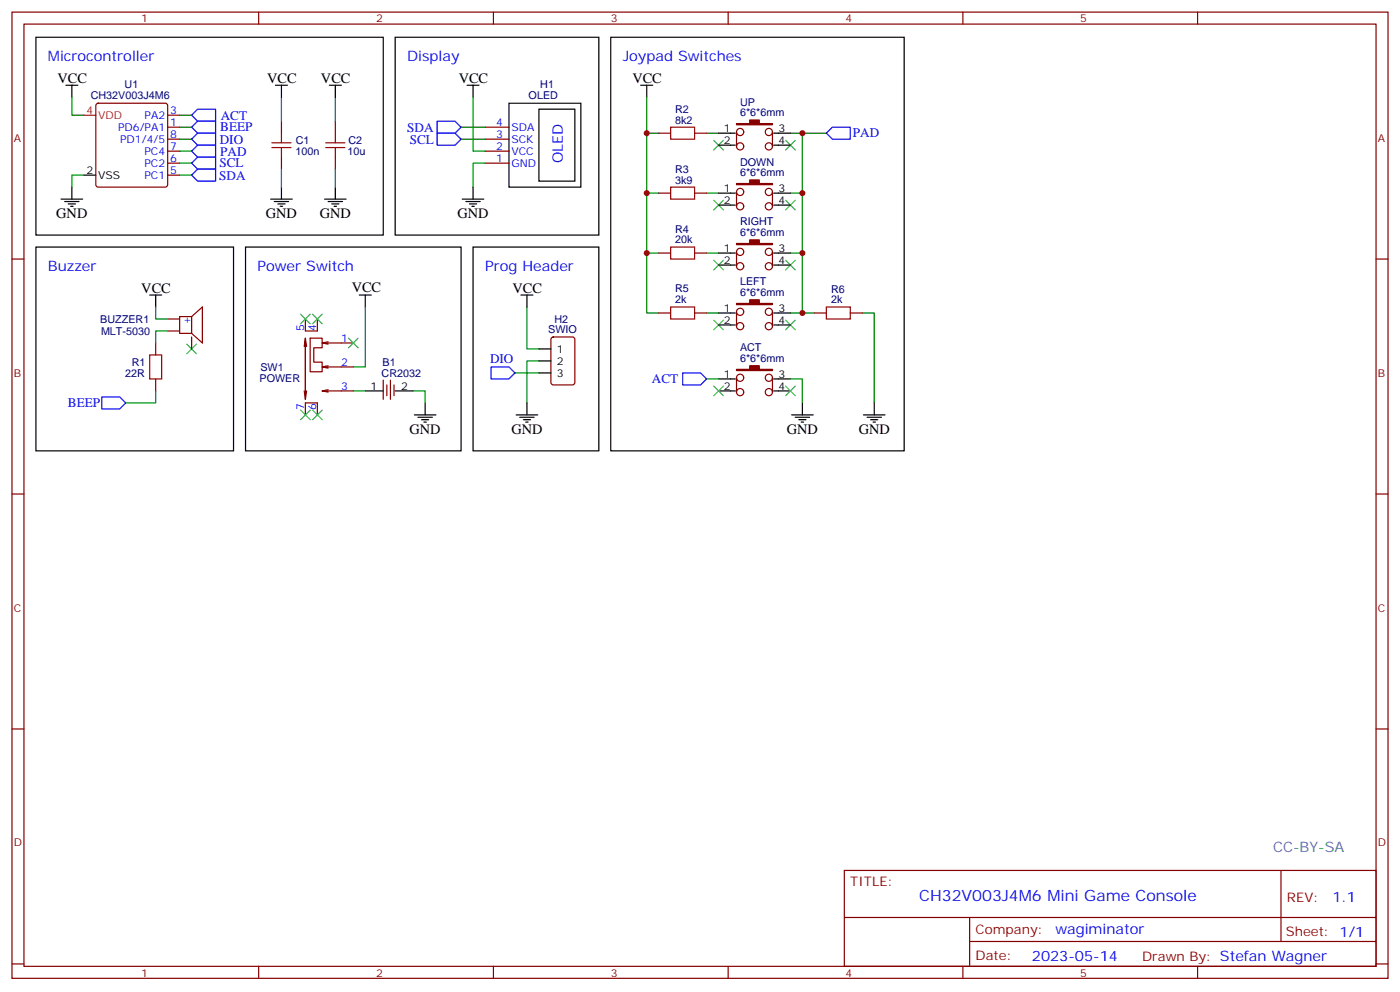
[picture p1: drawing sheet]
<svg xmlns="http://www.w3.org/2000/svg" width="412mm" height="292mm" viewBox="0 0 412 292" stroke-linecap="round" stroke-linejoin="round" font-family="sans-serif">
<g fill="none" stroke="#870000" stroke-width=".35">
<path d="M3.5 3.6h405.4v284.3h-405.4zM7.1 7.1h398.2v277.3h-398.2zM76.2 3.6v3.5M145.3 3.6v3.5M214.5 3.6v3.5M283.6 3.6v3.5M352.8 3.6v3.5M28.5 30.6l.4-.2h19.8l.5 .2 .2 .5v23.3l-.2 .5-.5 .2h-19.8l-.5-.3-.2-.4v-23.3zM49.4 37.4h3.5M49.4 33.9h3.5M82.9 35.7v3.5M98.8 35.7v3.5"/>
<path d="M142.9 37.4h7M194 39.2h3.6M204.6 39.2h3.5M217 38.8v4.3M227.5 38.8v4.3M49.4 51.5h3.5M49.4 48h3.5M49.4 44.5h3.5M49.4 41h3.5M82.9 46.2v3.6M98.8 46.2v3.6M142.9 48h7"/>
<path d="M142.9 44.5h7M142.9 41h7M194 56.8h3.6M204.6 56.8h3.5M217 56.5v4.2M227.5 56.5v4.2M3.5 76.2h3.6M194 74.5h3.6M204.6 74.5h3.5M217 74.1v4.3M219.1 74.1a1.06 1.06 0 0 0-1.5-.9 1.06 1.06 0 0 0-.3 1.7 1.06 1.06 0 0 0 1.7-.4l.1-.4M227.5 74.1a1.06 1.06 0 0 1-1.4 1 1.06 1.06 0 0 1-.3-1.8 1.06 1.06 0 0 1 1.7 .5v4.6"/>
<path d="M405.3 76.2h3.6M49.4 93.9h3.5M49.4 97.4h3.5M56.4 93.2l3.2-2.9v10.6l-3.2-2.8M56.4 93.2v4.9M56.4 99.2v3.5M56.4 93.2h-3.5v4.9h3.5M90 93.9v3.5h3.5v-3.5M90 99.5l.3 2.5M91.4 99.5h3.5v2.8h-2.5v4.3h2.5v2.8h-3.5zM162.5 99.4l.5-.2h5.6l.7 .4v13l-.4 .6-5.9 .1-.7-.5v-12.9zM194 92.1h3.6"/>
<path d="M204.6 92.1h3.5M217 91.8v4.2M219.1 96a1.06 1.06 0 0 0-1.5-1 1.06 1.06 0 0 0-.3 1.8 1.06 1.06 0 0 0 1.7-.5l.1-.3M227.5 91.8v4.2a1.06 1.06 0 0 0-1.4-1 1.06 1.06 0 0 0-.3 1.8 1.06 1.06 0 0 0 1.7-.5v-.3M239.9 92.1h3.5M250.5 92.1h3.5M45.9 100.9v3.6M45.9 111.5v3.5M89.6 102l.4-2.5v15.5M89.6 115l.4 2.5M90 100.9v16.6l.3-2.5M96.7 100.6l-1.8 .3"/>
<path d="M96.7 107.6l-1.8 .4M96.7 114.7l-1.8 .3M104.1 100.9h-9.2l1.8 .4M104.1 108h-9.2l1.8 .3M104.1 115h-9.2l1.8 .4M112.9 111.9v5.6M113.9 113.3v3.2M115 111.9v5.6M116.1 113.3v3.2M217 111.2v4.2M219.1 111.2a1.06 1.06 0 0 0-1.5-1 1.06 1.06 0 0 0-.3 1.7 1.06 1.06 0 0 0 1.7-.4l.1-.3M227.5 111.2a1.06 1.06 0 0 1-1.4 .9 1.06 1.06 0 0 1-.3-1.7 1.06 1.06 0 0 1 1.7 .4v4.6"/>
<path d="M90 122.1v-3.5h3.5v3.5M3.5 145.4h3.6M405.3 145.4h3.6M3.5 214.5h3.6M405.3 214.5h3.6M248.7 256.2h156.6v28.2h-156.6zM377.3 256.2v20.9M248.7 270h156.5M285.6 277.1h119.6M285.6 270v14.1M3.5 283.7h3.6M76.2 284.4v3.5"/>
<path d="M145.3 284.4v3.5M214.5 284.4v3.5M283.6 284.4v3.5M352.8 284.4v3.5M405.3 283.7h3.6"/>
<circle cx="218" cy="38.8" r="1.06"/>
<circle cx="226.5" cy="38.8" r="1.06"/>
<circle cx="218" cy="56.5" r="1.06"/>
<circle cx="218" cy="43.1" r="1.06"/>
<circle cx="226.5" cy="43.1" r="1.06"/>
<circle cx="226.5" cy="56.5" r="1.06"/>
<circle cx="218" cy="60.7" r="1.06"/>
<circle cx="218" cy="78.4" r="1.06"/>
<circle cx="226.5" cy="78.4" r="1.06"/>
<circle cx="226.5" cy="60.7" r="1.06"/>
<circle cx="218" cy="91.8" r="1.06"/>
<circle cx="226.5" cy="91.8" r="1.06"/>
<circle cx="218" cy="115.4" r="1.06"/>
<circle cx="226.5" cy="115.4" r="1.06"/>
</g>
<g fill="none" stroke="#000" stroke-width=".35">
<path d="M10.6 11h102.3v58.2h-102.3zM116.4 11h60v58.2h-60zM179.9 11h86.4v121.7h-86.4zM19.4 25.1h3.5M21.2 25.1v3.5M81.1 25.1h3.6M82.9 25.1v3.5M97 25.1h3.5M98.8 25.1v3.5M137.6 25.1h3.5M139.3 25.1v3.5M149.9 30.4h21.2v24.7h-21.2z"/>
<path d="M158.7 32.1h10.6v21.2h-10.6zM188.7 25.1h3.6M190.5 25.1v3.5M211.7 39.2h4.9M227.9 39.2h4.9M18 58.6h6.3M19 59.3h4.3M21.2 55.1v3.5M24.7 51.5h3.5M79.7 58.6h6.4M80.8 59.3h4.2M82.9 55.1v3.5"/>
<path d="M95.6 58.6h6.4M96.7 59.3h4.2M98.8 55.1v3.5M136.2 58.6h6.3M137.2 59.3h4.3M139.3 55.1v3.5M211.7 56.8h4.9M211.7 42.7h4.9M227.9 56.8h4.9M227.9 42.7h4.9M10.6 72.7h58.2v60h-58.2zM20.1 60h2.1"/>
<path d="M20.8 60.7h.7M72.3 72.7h63.5v60h-63.5zM81.8 60h2.2M82.5 60.7h.8M97.7 60h2.1M98.4 60.7h.7M138.3 60h2.1M139 60.7h.7M139.3 72.7h37.1v60h-37.1zM211.7 74.5h4.9M211.7 78h4.9M211.7 60.4h4.9"/>
<path d="M227.9 74.5h4.9M227.9 78h4.9M227.9 60.4h4.9M44.1 86.8h3.5M45.9 86.8v3.5M105.8 86.8h3.6M107.6 86.8v3.5M153.5 86.8h3.5M155.2 86.8v3.5M211.7 92.1h4.9M211.7 95.6h4.9M227.9 92.1h4.9"/>
<path d="M227.9 95.6h4.9M107.6 115h5.3M116.4 115h5.3M125.2 118.6v3.5M155.2 118.6v3.5M158.7 109.7h3.6M158.7 102.7h3.6M158.7 106.2h3.6M211.7 115h4.9M211.7 111.5h4.9M227.9 115h4.9M227.9 111.5h4.9"/>
<path d="M236.4 118.6v3.5M257.5 118.6v3.5M122.1 122.1h6.3M123.1 122.8h4.3M124.2 123.5h2.1M124.9 124.2h.7M152 122.1h6.4M153.1 122.8h4.2M154.2 123.5h2.1M154.9 124.2h.7M233.2 122.1h6.3M234.2 122.8h4.3"/>
<path d="M235.3 123.5h2.1M236 124.2h.7M254.4 122.1h6.3M255.4 122.8h4.2M256.5 123.5h2.1M257.2 124.2h.7"/>
</g>
<path d="M24.7 33.9h3.5" fill="none" stroke="#f00" stroke-width=".35"/>
<path d="M56.4 37.4l1.8-1.7h5.3v3.5h-5.3zM56.4 33.9l1.8-1.8h5.3v3.6h-5.3zM128.8 35.7h5.3l1.7 1.7-1.7 1.8h-5.3zM128.8 39.2h5.3l1.7 1.8-1.7 1.7h-5.3zM243.4 39.2l1.8-1.8h5.3v3.6h-5.3zM56.4 48l1.8-1.8h5.3v3.6h-5.3zM56.4 41l1.8-1.8h5.3v3.5h-5.3zM56.4 44.5l1.8-1.8h5.3v3.5h-5.3zM58.2 49.8h5.3v3.5h-5.3l-1.8-1.8zM30 116.8h5.3l1.7 1.8-1.7 1.7h-5.3zM144.6 108h5.3l1.8 1.7-1.8 1.8h-5.3zM201.1 109.7h5.3l1.7 1.8-1.7 1.8h-5.3z" fill="none" stroke="#00f" stroke-width=".35"/>
<g fill="none" stroke="#008700" stroke-width=".35">
<path d="M21.2 28.6v5.3h3.5M52.9 37.4h3.5M52.9 33.9h3.5M82.9 28.6v7.1M98.8 28.6v7.1M135.8 37.4h7.1M139.3 28.6v15.9h3.6M190.5 28.6v63.5h3.5M190.5 39.2h3.5M208.1 39.2h3.6M232.8 39.2h10.6M236.4 39.2v52.9h-3.6"/>
<path d="M24.7 51.5h-3.5v3.6M52.9 51.5h3.5M52.9 48h3.5M52.9 41h3.5M52.9 44.5h3.5M82.9 49.8v5.3M98.8 49.8v5.3M135.8 41h7.1M142.9 48h-3.6v7.1M190.5 56.8h3.5M208.1 56.8h3.6M232.8 56.8h3.6"/>
<path d="M190.5 74.5h3.5M208.1 74.5h3.6M232.8 74.5h3.6M45.9 90.3v3.6h3.5M49.4 97.4h-3.5v3.5M107.6 90.3v17.7h-3.5M155.2 90.3v12.4h3.5M208.1 92.1h3.6M236.4 92.1h3.5M254 92.1h3.5v26.5M45.9 115v3.6h-8.9M104.1 115h3.5"/>
<path d="M121.7 115h3.5v3.6M151.7 109.7h7M158.7 106.2h-3.5v12.4M208.1 111.5h3.6M232.8 111.5h3.6v7.1"/>
</g>
<g fill="none" stroke="#3c3" stroke-width=".35">
<path d="M210.3 58.9l2.8 2.9M210.3 41.3l2.8 2.8M213.1 58.9l-2.8 2.9M213.1 41.3l-2.8 2.8M231.4 41.3l2.8 2.8M231.4 58.9l2.8 2.9M234.2 41.3l-2.8 2.8M234.2 58.9l-2.8 2.9M210.3 76.6l2.8 2.8M213.1 76.6l-2.8 2.8M231.4 76.6l2.8 2.8M234.2 76.6l-2.8 2.8"/>
<path d="M88.5 92.5l2.9 2.8M91.4 92.5l-2.9 2.8M92.1 92.5l2.8 2.8M94.9 92.5l-2.8 2.8M102.7 99.5l2.8 2.8M105.5 99.5l-2.8 2.8M210.3 94.2l2.8 2.8M213.1 94.2l-2.8 2.8M231.4 94.2l2.8 2.8M234.2 94.2l-2.8 2.8M55 101.3l2.9 2.8M57.9 101.3l-2.9 2.8"/>
<path d="M210.3 113.6l2.8 2.9M213.1 113.6l-2.8 2.9M231.4 113.6l2.8 2.9M234.2 113.6l-2.8 2.9M88.5 120.7l2.9 2.8M91.4 120.7l-2.9 2.8M92.1 120.7l2.8 2.8M94.9 120.7l-2.8 2.8"/>
</g>
<g fill="none" stroke="#a10000" stroke-width=".35">
<path d="M82.9 39.2v2.8M98.8 39.2v2.8M197.6 37.4h7v3.6h-7zM80.1 43.4h5.6M80.1 42h5.6M82.9 43.4v2.8M96 43.4h5.6M96 42h5.6M98.8 43.4v2.8M197.6 55.1h7v3.5h-7zM197.6 72.7h7v3.5h-7zM197.6 90.3h7v3.6h-7z"/>
<path d="M243.4 90.3h7.1v3.6h-7.1zM44.1 104.5h3.5v7h-3.5z"/>
</g>
<g fill="#870000" stroke="#870000" stroke-width=".35">
<path d="M217 89.3h3.8v-1.1h2.9v1.1h3.8v.3h-10.5z"/>
<path d="M217 71.6h3.8v-1h2.9v1h3.8v.4h-10.5z"/>
<path d="M217 54h3.8v-1h2.9v1h3.8v.4h-10.5z"/>
<path d="M217 36.4h3.8v-1.1h2.9v1.1h3.8v.3h-10.5z"/>
<path d="M217 108.7h3.8v-1.1h2.9v1.1h3.8v.3h-10.5z"/>
</g>
<g fill="#c00">
<circle cx="236.4" cy="56.8" r=".88"/>
<circle cx="236.4" cy="92.1" r=".88"/>
<circle cx="190.5" cy="74.5" r=".88"/>
<circle cx="190.5" cy="56.8" r=".88"/>
<circle cx="190.5" cy="39.2" r=".88"/>
<circle cx="236.4" cy="39.2" r=".88"/>
<circle cx="236.4" cy="74.5" r=".88"/>
</g>
<text font-size="4.6" fill="#00f" x="270.8" y="265.2">CH32V003J4M6 Mini Game Console</text>
<g font-size="4.2" fill="#00f">
<text x="14.1" y="18">Microcontroller</text>
<text x="119.9" y="18">Display</text>
<text x="183.4" y="18">Joypad Switches</text>
<text x="165.8" y="48" transform="rotate(-90 165.8 48)">OLED</text>
<text x="14.1" y="79.8">Buzzer</text>
<text x="75.8" y="79.8">Power Switch</text>
<text x="142.9" y="79.8">Prog Header</text>
<text x="392.5" y="265.4">1.1</text>
<text x="310.9" y="275">wagiminator</text>
<text x="304" y="282.8">2023-05-14</text>
</g>
<g font-size="4.2">
<text x="16.9" y="24.4">VCC</text>
<text x="78.7" y="24.4">VCC</text>
<text x="94.5" y="24.4">VCC</text>
<text x="135.1" y="24.4">VCC</text>
<text x="186.3" y="24.4">VCC</text>
<text x="16.6" y="64.2">GND</text>
<text x="78.3" y="64.2">GND</text>
<text x="94.2" y="64.2">GND</text>
<text x="134.8" y="64.2">GND</text>
<text x="41.6" y="86.1">VCC</text>
<text x="103.6" y="86">VCC</text>
<text x="151" y="86.1">VCC</text>
<text x="120.6" y="127.7">GND</text>
<text x="150.6" y="127.7">GND</text>
<text x="231.8" y="127.7">GND</text>
<text x="252.9" y="127.7">GND</text>
</g>
<text font-size="4.2" fill="#0099b0" x="375" y="250.9">CC-BY-SA</text>
<g font-size="3.9" fill="#00f">
<text x="65" y="35.2">ACT</text>
<text x="64.9" y="38.7">BEEP</text>
<text x="120" y="38.7">SDA</text>
<text x="251.3" y="40.4">PAD</text>
<text x="64.7" y="42.2">DIO</text>
<text x="64.9" y="45.8">PAD</text>
<text x="120.7" y="42.3">SCL</text>
<text x="64.6" y="52.8">SDA</text>
<text x="64.6" y="49.3">SCL</text>
<text x="144.3" y="106.8">DIO</text>
<text x="192" y="112.7">ACT</text>
<text x="20" y="119.6">BEEP</text>
</g>
<g font-size="3.9" fill="#800">
<text x="250.5" y="260.7">TITLE:</text>
<text x="379.1" y="265.4">REV:</text>
<text x="287.4" y="274.9">Company:</text>
<text x="378.7" y="275.6">Sheet: 1/1</text>
<text x="287.4" y="282.6">Date:</text>
<text x="336.4" y="282.7">Drawn By: Stefan Wagner</text>
</g>
<g font-size="3.2" fill="#800">
<text x="41.6" y="6.6">1</text>
<text x="110.8" y="6.6">2</text>
<text x="179.9" y="6.6">3</text>
<text x="249.1" y="6.6">4</text>
<text x="318.2" y="6.6">5</text>
<text x="4.1" y="41.7">A</text>
<text x="405.9" y="41.7">A</text>
<text x="4.1" y="110.8">B</text>
<text x="405.9" y="110.8">B</text>
<text x="4.1" y="180">C</text>
<text x="405.9" y="180">C</text>
<text x="4.1" y="249.1">D</text>
<text x="405.9" y="249.1">D</text>
<text x="41.6" y="287.4">1</text>
<text x="110.8" y="287.4">2</text>
<text x="179.9" y="287.4">3</text>
<text x="249.1" y="287.4">4</text>
<text x="318.2" y="287.4">5</text>
</g>
<g font-size="3.2" fill="#000080">
<text x="26.7" y="29">CH32V003J4M6</text>
<text x="36.7" y="25.9">U1</text>
<text x="155.7" y="29.1">OLED</text>
<text x="159.2" y="25.9">H1</text>
<text x="198.9" y="33.1">R2</text>
<text x="218" y="34.3">6*6*6mm</text>
<text x="218" y="31.1">UP</text>
<text x="198.9" y="36.4">8k2</text>
<text x="87.1" y="45.7">100n</text>
<text x="87.1" y="42.5">C1</text>
<text x="102.4" y="45.6">10u</text>
<text x="102.7" y="42.5">C2</text>
<text x="198.9" y="50.8">R3</text>
<text x="218" y="51.9">6*6*6mm</text>
<text x="218" y="48.7">DOWN</text>
<text x="198.9" y="54">3k9</text>
<text x="198.9" y="71.6">20k</text>
<text x="198.9" y="68.4">R4</text>
<text x="218" y="69.5">6*6*6mm</text>
<text x="218" y="66.4">RIGHT</text>
<text x="218" y="84">LEFT</text>
<text x="198.9" y="89.3">2k</text>
<text x="198.9" y="86.1">R5</text>
<text x="218" y="87.2">6*6*6mm</text>
<text x="244.8" y="89.3">2k</text>
<text x="244.8" y="86.2">R6</text>
<text x="29.5" y="95">BUZZER1</text>
<text x="163.3" y="95">H2</text>
<text x="29.8" y="98.5">MLT-5030</text>
<text x="161.5" y="98.1">SWIO</text>
<text x="38.8" y="107.7">R1</text>
<text x="112.7" y="107.6">B1</text>
<text x="218" y="106.6">6*6*6mm</text>
<text x="218" y="103.4">ACT</text>
<text x="36.8" y="110.8">22R</text>
<text x="76.4" y="112.3">POWER</text>
<text x="76.7" y="109.1">SW1</text>
<text x="112.4" y="110.8">CR2032</text>
</g>
<g font-size="3.2" fill="#f00">
<text x="25.5" y="33.5">4</text>
<text x="28.9" y="35">VDD</text>
</g>
<g font-size="3.2" fill="#00f">
<text x="42.6" y="35">PA2</text>
<text x="50.1" y="33.5">3</text>
<text x="34.8" y="38.5">PD6/PA1</text>
<text x="50.1" y="37.1">1</text>
<text x="50.1" y="40.6">8</text>
<text x="146.2" y="40.6">3</text>
<text x="146.2" y="37.1">4</text>
<text x="150.6" y="38.5">SDA</text>
<text x="35.4" y="42">PD1/4/5</text>
<text x="42.5" y="45.5">PC4</text>
<text x="50.1" y="47.7">6</text>
<text x="50.1" y="44.1">7</text>
<text x="146.2" y="47.7">1</text>
<text x="146.2" y="44.1">2</text>
<text x="150.6" y="45.5">VCC</text>
<text x="150.6" y="42">SCK</text>
<text x="42.5" y="52.6">PC1</text>
<text x="42.5" y="49.1">PC2</text>
<text x="50.1" y="51.2">5</text>
<text x="150.6" y="49.1">GND</text>
<text x="54" y="94.9">+</text>
<text x="89.6" y="97.4" transform="rotate(-90 89.6 97.4)">5</text>
<text x="93.1" y="97.4" transform="rotate(-90 93.1 97.4)">4</text>
<text x="100.5" y="100.6">1</text>
<text x="100.5" y="107.6">2</text>
<text x="100.5" y="114.7">3</text>
<text x="89.6" y="120.6" transform="rotate(-90 89.6 120.6)">7</text>
<text x="93.1" y="120.6" transform="rotate(-90 93.1 120.6)">6</text>
</g>
<g font-size="3.2">
<text x="213.2" y="38.8">1</text>
<text x="229.3" y="38.8">3</text>
<text x="213.2" y="42.4">2</text>
<text x="229.3" y="42.4">4</text>
<text x="25.5" y="51.2">2</text>
<text x="28.9" y="52.6">VSS</text>
<text x="213.2" y="56.5">1</text>
<text x="229.3" y="56.5">3</text>
<text x="213.2" y="60">2</text>
<text x="229.3" y="60">4</text>
<text x="213.2" y="74.1">1</text>
<text x="213.2" y="77.6">2</text>
<text x="229.3" y="74.1">3</text>
<text x="229.3" y="77.6">4</text>
<text x="213.2" y="91.8">1</text>
<text x="213.2" y="95.3">2</text>
<text x="229.3" y="91.8">3</text>
<text x="229.3" y="95.3">4</text>
<text x="164" y="103.8">1</text>
<text x="164" y="107.3">2</text>
<text x="164" y="110.8">3</text>
<text x="213.2" y="111.2">1</text>
<text x="229.3" y="111.2">3</text>
<text x="109.1" y="114.7">1</text>
<text x="118.2" y="114.7">2</text>
<text x="213.2" y="114.7">2</text>
<text x="229.3" y="114.7">4</text>
</g>
</svg>
